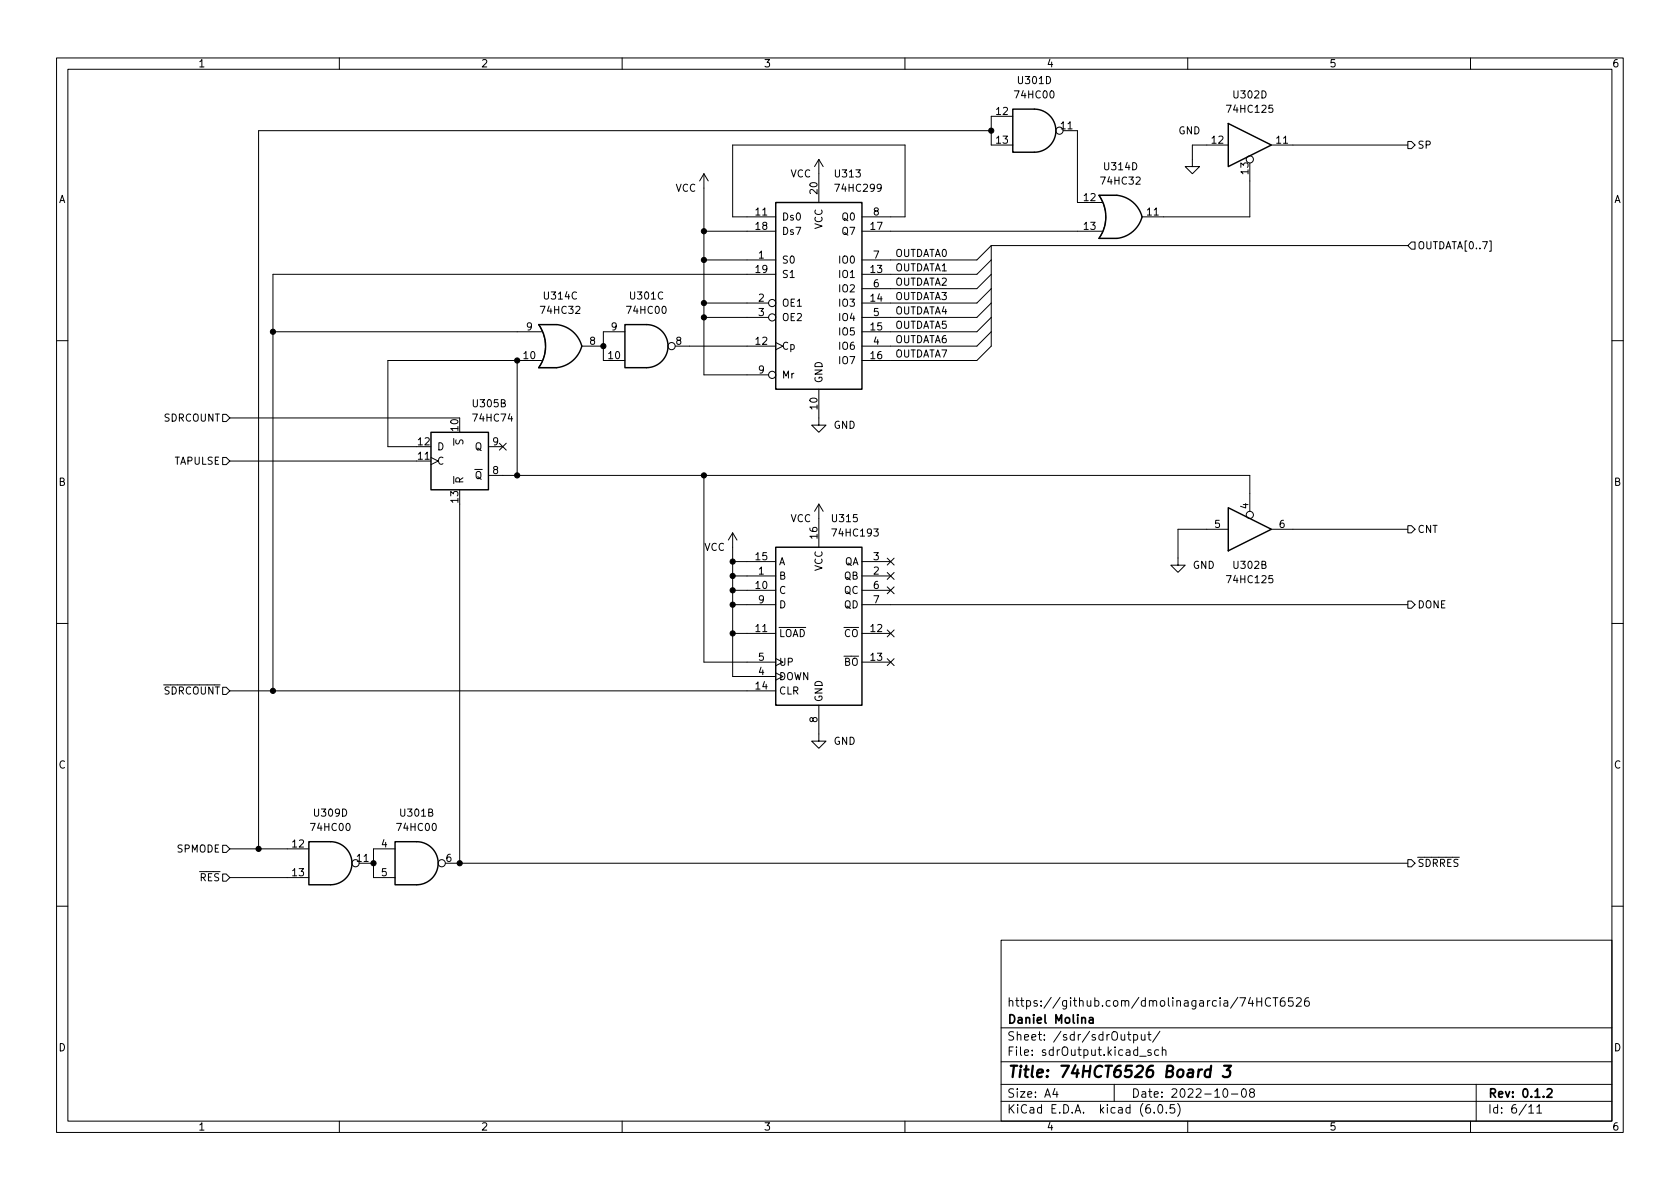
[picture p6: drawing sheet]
<svg xmlns="http://www.w3.org/2000/svg" width="297mm" height="210mm" viewBox="0 0 297 210" stroke-linecap="round" stroke-linejoin="round" font-family="sans-serif">
<g fill="none" stroke="#000" stroke-width=".18">
<path d="M10 10.2h277v190.1h-277zM12 12.2h273v186.1h-273zM60 10.2v2M110 10.2v2M160 10.2v2M210 10.2v2M260 10.2v2M124.5 30.7l-.8 1.3M124.5 30.7v35.6h11.4M124.5 30.7l.7 1.3M137.2 38.3h-7.7v-12.7h30.5v12.7h-7.6M144.8 28.2l-.8 1.3"/>
<path d="M144.8 28.2v7.6M144.8 28.2l.7 1.3M175.3 23.1h-129.6v127M179.1 20.6h-3.8v5h3.8M188 23.1h2.5v12.7h4.3M197.5 34.5h-3.2a6.6 6.6 0 0 1 0 7.7h3.2M217.2 25.6h-6.4v3.9h-1.3l1.3 1.2 1.3-1.2h-1.3M221 28.8v9.5h-19.1M224.8 25.6h24.1M248.9 25h.7l.6 .6-.6 .7h-.7zM48.3 58.7h47.5M98.4 57.4h-3.2a6.6 6.6 0 0 1 0 7.6h3.2"/>
<path d="M110.5 58.7h-3.8v5h3.8M124.5 40.9h12.7M124.5 46h12.7M124.5 53.6h11.4M124.5 56.1h11.4M137.2 48.5h-88.9v73.7M152.4 40.9h42.4M175.3 43.4v17.8l-2.6 2.5h-20.3M175.3 58.7l-2.6 2.5h-20.3M175.3 56.1l-2.6 2.6h-20.3M175.3 43.4l-2.6 2.6h-20.3M175.3 46l-2.6 2.5h-20.3"/>
<path d="M175.3 51l-2.6 2.6h-20.3M175.3 53.6l-2.6 2.5h-20.3M175.3 48.5l-2.6 2.5h-20.3M175.3 43.4h73.6M249.6 42.8h.6v1.3h-.6l-.7-.7zM263.3 42.6h.3v1.8h-.3M10 60.2h2M39.4 73.3h.6l.6 .6-.6 .6h-.6zM40.6 73.9h40.7M80.2 77.5v1.3M80.6 77.8v.5l.1 .1h.4l.2-.5 .3-.1 .3 .2-.1 .5M86.4 79h2.5"/>
<path d="M88.3 78.4l1.2 1.2M89.5 78.4l-1.2 1.2M91.4 63.7v20.4M95.8 63.7h-27.2v15.3h5.1M102.9 61.2h3.8M119.4 61.2h17.8M137.2 60.6l1.2 .6-1.2 .6M144.8 68.8v6.4h1.2l-1.2 1.2-1.3-1.2h1.3M285 60.2h2M39.4 80.9h.6l.6 .6-.6 .7h-.6zM40.6 81.5h35.6M76.2 80.9l1.3 .6-1.3 .7"/>
<path d="M81.3 89.1v63.5M86.4 84.1h134.6v6.3M124.5 84.1v33h12.7M129.5 94.2l-.7 1.3M129.5 94.2v25.4h7.7M129.5 94.2l.8 1.3M129.5 99.3h7.7M144.8 89.1v7.7M144.8 89.1l-.8 1.3M144.8 89.1l.7 1.3M152.4 99.3h5.1M156.9 98.7l1.2 1.2"/>
<path d="M158.1 98.7l-1.2 1.2M217.2 93.6h-8.9v6.3h1.2l-1.2 1.3-1.3-1.3h1.3M224.8 93.6h24.1M248.9 93h.7l.6 .6-.6 .6h-.7zM10 110.2h2M129.5 101.8h7.7M129.5 104.4h7.7M129.5 112h7.7M129.5 106.9h7.7M137.2 119l1.2 .6-1.2 .7M137.2 116.5l1.2 .6-1.2 .6M152.4 101.8h5.1"/>
<path d="M152.4 104.4h5.1M152.4 112h5.1M152.4 117.1h5.1M152.4 106.9h96.5M156.9 116.5l1.2 1.2M156.9 103.8l1.2 1.2M156.9 101.2l1.2 1.3M156.9 111.4l1.2 1.2M158.1 116.5l-1.2 1.2M158.1 103.8l-1.2 1.2M158.1 101.2l-1.2 1.3M158.1 111.4l-1.2 1.2"/>
<path d="M248.9 106.3h.7l.6 .6-.6 .7h-.7zM285 110.2h2M39.4 121.5h.6l.6 .7-.6 .6h-.6zM40.6 122.2h96.6M144.8 124.7v6.4h1.2l-1.2 1.2-1.3-1.2h1.3M39.4 154.6h.6l.6 .6-.6 .6h-.6zM39.4 149.5h.6l.6 .6-.6 .6h-.6zM40.6 150.1h14M40.6 155.2h14M63.5 152.6h2.5M69.8 150.1h-3.8v5.1h3.8M78.7 152.6h170.2"/>
<path d="M248.9 152h.7l.6 .6-.6 .7h-.7zM10 160.2h2M177 166.3h108v32h-108zM221.1 176.4l-.4 1h.9M221.4 176.9v1M222.2 176.4v1.5M222.2 177.1h.9M223.1 176.4v1.5M224.6 176.6a.6 .6 0 0 0-.7 0 .6 .6 0 0 0-.2 .7 .56 .56 0 0 0 .3 .6 .56 .56 0 0 0 .6-.1M225.1 176.4h.8M225.5 176.4v1.5M227.1 176.4a.59 .59 0 0 0-.7 .7v.5l.1 .3h.4l.2-.1 .1-.5-.1-.2-.5-.1-.2 .3"/>
<path d="M228.6 176.4h-.7l-.1 .7 .2-.1 .5 .1 .1 .2v.5l-.2 .1-.6-.1M229.2 176.6l.6-.2 .2 .2 .1 .3-1 1h1M231.4 176.4a.59 .59 0 0 0-.8 .7v.5l.2 .3h.4l.2-.1 .1-.5-.1-.2-.5-.1-.3 .3M285 160.2h2M60 198.3v2M110 198.3v2M160 198.3v2M177 194.8h108M177 191.8h108M177 187.8h108M177 181.8h108M186.5 192.5l-.4 1h1"/>
<path d="M186.9 193v1M197 191.8v3M199.4 182.9h.5M199.6 182.4v1.3l.3 .2M200.4 183l.5-.1 .2 .3v.4l-.1 .3h-.6M200.4 182.9v1.5M201.5 186.8h1.1M201.8 182.9l.1 1h.3l.2-.1M202.4 182.9v1M202.9 182.9h.6M203.1 182.4v1.3l.4 .2M203.5 185.7l-.4-.1-.2 .2 .1 .3 .5 .1v.4h-.6"/>
<path d="M204.1 196.7v.1M204.9 185.7l-.5-.1-.3 .3v.4l.2 .3h.6M204.9 195.4l.2-.1a.81 .81 0 0 1 .6 .7 .81 .81 0 0 1-.3 .8h-.2a.81 .81 0 0 1-.6-.6 .81 .81 0 0 1 .3-.8zM205.1 182.4l-1.3 1.9M205.5 185.8l.2-.2 .4 .1v.9M205.5 185.1v1.5M206.2 196.7v.1M207.6 195.3h-.7v.7l.2-.1 .5 .1 .1 .2-.1 .5-.2 .1-.5-.1M208.2 195.1a1.72 1.72 0 0 1 0 2.3M210 198.3v2M216.4 192.6l.2-.1a.81 .81 0 0 1 .6 .7 .81 .81 0 0 1-.3 .8h-.2a.81 .81 0 0 1-.6-.6 .81 .81 0 0 1 .3-.8zM217.7 193.5h1.2"/>
<path d="M219.7 192.6l.2-.1a.81 .81 0 0 1 .5 .7 .81 .81 0 0 1-.3 .8h-.1a.81 .81 0 0 1-.6-.6 .81 .81 0 0 1 .3-.8zM221.2 193.2l-.3-.3 .1-.2 .2-.2 .4 .1 .2 .2-.1 .2-.6 .2-.2 .3 .1 .4 .2 .1h.4l.2-.3-.1-.4-.2-.1M260 198.3v2M261 191.8v6.5M270.3 195.8l.4-.5v1.5M270.3 196.8h.9M271.7 195.8l.5-.5v1.5M271.7 196.8h.9"/>
<circle cx="187.3" cy="23.1" r=".63"/>
<circle cx="221" cy="28.2" r=".63"/>
<circle cx="136.5" cy="56.1" r=".63"/>
<circle cx="136.5" cy="53.6" r=".63"/>
<circle cx="118.7" cy="61.2" r=".63"/>
<circle cx="136.5" cy="66.3" r=".63"/>
<circle cx="221" cy="91.1" r=".63"/>
<circle cx="62.9" cy="152.6" r=".63"/>
<circle cx="78.1" cy="152.6" r=".63"/>
</g>
<path d="M192.6 180h.6l.1 .9M193.3 180.3l-.5 .1a.29 .29 0 0 0-.3 .2 .29 .29 0 0 0 .3 .3h.5M273.6 192.7l.5-.2 .2 .2 .1 .3-.9 1h.9" fill="none" stroke="#000" stroke-width=".3"/>
<path d="M214 189.2a.66 .66 0 0 0-.9 .3l-.1 .6 .1 .3 .2 .1 .6-.1M214.1 188.5l-.2 2M216.4 188.5h1.3l-.8 .7h.3l.3 .2v.2l-.2 .7-.3 .2h-.5l-.3-.2" fill="none" stroke="#000" stroke-width=".4"/>
<path d="M179.1 19.3h3.8a3.8 3.8 0 0 1 3.8 3.8 3.8 3.8 0 0 1-3.8 3.8h-3.8zM137.2 35.8h15.2v33h-15.2zM194.3 34.5h3.2a5.1 5.1 0 0 1 4.4 3.8 5.2 5.2 0 0 1-4.4 3.9h-3.2a6.6 6.6 0 0 0 0-7.7zM217.2 21.8l7.6 3.8-7.6 3.9zM95.3 57.4h3.1a5.1 5.1 0 0 1 4.5 3.8 5.2 5.2 0 0 1-4.5 3.8h-3.1a6.6 6.6 0 0 0 0-7.6zM110.5 57.4h3.8a3.8 3.8 0 0 1 3.8 3.8 3.8 3.8 0 0 1-3.8 3.8h-3.8zM76.2 76.4h10.2v10.2h-10.2zM137.2 96.8h15.2v27.9h-15.2zM217.2 89.8l7.6 3.8-7.6 3.8zM54.6 148.8h3.8a3.8 3.8 0 0 1 3.8 3.8 3.8 3.8 0 0 1-3.8 3.9h-3.8zM73.7 148.8h-3.9v7.7h3.9M73.7 148.8a3.8 3.8 0 0 1 3.8 3.8 3.8 3.8 0 0 1-3.8 3.9" fill="none" stroke="#000" stroke-width=".25"/>
<g fill="#000" stroke="#000" stroke-width=".18">
<circle cx="175.3" cy="23.1" r=".46"/>
<circle cx="48.3" cy="58.7" r=".46"/>
<circle cx="124.5" cy="40.9" r=".46"/>
<circle cx="124.5" cy="46" r=".46"/>
<circle cx="124.5" cy="56.1" r=".46"/>
<circle cx="124.5" cy="53.6" r=".46"/>
<circle cx="91.4" cy="63.7" r=".46"/>
<circle cx="106.7" cy="61.2" r=".46"/>
<circle cx="91.4" cy="84.1" r=".46"/>
<circle cx="124.5" cy="84.1" r=".46"/>
<circle cx="129.5" cy="99.3" r=".46"/>
<circle cx="129.5" cy="104.4" r=".46"/>
<circle cx="129.5" cy="101.8" r=".46"/>
<circle cx="129.5" cy="112" r=".46"/>
<circle cx="129.5" cy="106.9" r=".46"/>
<circle cx="48.3" cy="122.2" r=".46"/>
<circle cx="45.7" cy="150.1" r=".46"/>
<circle cx="66" cy="152.6" r=".46"/>
<circle cx="81.3" cy="152.6" r=".46"/>
</g>
<text font-size="2.8" x="178" y="190.6">Title: 74HCT6526 Board 3</text>
<g font-size="2.1">
<text x="178" y="178">https://github.com/dmolinagarcia/74HCT6526</text>
<text x="178" y="184">Sheet: /sdr/sdrOutput/</text>
<text x="178" y="181">Daniel Molina</text>
<text x="178" y="186.7">File: sdrOutput.kicad_sch</text>
<text x="178" y="196.9">KiCad E.D.A. kicad (6.0.5)</text>
<text x="178" y="194.1">Size: A4</text>
<text x="200" y="194.1">Date: 2022-10-08</text>
<text x="263" y="194.1">Rev: 0.1.2</text>
<text x="263" y="196.9">Id: 6/11</text>
</g>
<g font-size="1.8">
<text x="35" y="11.9">1</text>
<text x="85" y="11.9">2</text>
<text x="135" y="11.9">3</text>
<text x="185" y="11.9">4</text>
<text x="235" y="11.9">5</text>
<text x="285" y="11.9">6</text>
<text x="179.6" y="17.4">74HC00</text>
<text x="180.1" y="14.9">U301D</text>
<text x="218.2" y="17.4">U302D</text>
<text x="176.2" y="20.3">12</text>
<text x="187.6" y="22.9">11</text>
<text x="208.3" y="23.7">GND</text>
<text x="217.2" y="19.9">74HC125</text>
<text x="176.2" y="25.4">13</text>
<text x="214.3" y="25.4">12</text>
<text x="225.7" y="25.4">11</text>
<text x="250.6" y="26.3">SP</text>
<text x="10.3" y="35.9">A</text>
<text x="119.4" y="33.9">VCC</text>
<text x="139.7" y="31.4">VCC</text>
<text x="144.5" y="34.3" transform="rotate(-90 144.5 34.3)">20</text>
<text x="147.8" y="31.4">U313</text>
<text x="148" y="33.9">74HC299</text>
<text x="191.7" y="35.6">12</text>
<text x="194.9" y="32.6">74HC32</text>
<text x="195.4" y="30.1">U314D</text>
<text x="220.7" y="30.8" transform="rotate(-90 220.7 30.8)">13</text>
<text x="285.3" y="35.9">A</text>
<text x="133.6" y="38.1">11</text>
<text x="133.6" y="40.6">18</text>
<text x="138.2" y="39">Ds0</text>
<text x="138.2" y="41.5">Ds7</text>
<text x="145.4" y="40.6" transform="rotate(-90 145.4 40.6)">VCC</text>
<text x="149" y="41.5">Q7</text>
<text x="149" y="39">Q0</text>
<text x="154" y="40.6">17</text>
<text x="154.4" y="38.1">8</text>
<text x="191.7" y="40.6">13</text>
<text x="202.9" y="38.1">11</text>
<text x="134.1" y="45.7">1</text>
<text x="138.2" y="46.6">S0</text>
<text x="148.5" y="46.6">IO0</text>
<text x="154.4" y="45.7">7</text>
<text x="158" y="48">OUTDATA1</text>
<text x="158" y="45.4">OUTDATA0</text>
<text x="250.6" y="44.1">OUTDATA[0..7]</text>
<text x="96.3" y="53">U314C</text>
<text x="111.5" y="53">U301C</text>
<text x="133.6" y="48.3">19</text>
<text x="134.1" y="53.3">2</text>
<text x="138.2" y="49.1">S1</text>
<text x="148.5" y="49.1">IO1</text>
<text x="148.5" y="51.7">IO2</text>
<text x="154" y="48.3">13</text>
<text x="154" y="53.3">14</text>
<text x="154.4" y="50.8">6</text>
<text x="158" y="53">OUTDATA3</text>
<text x="158" y="50.5">OUTDATA2</text>
<text x="93.1" y="58.4">9</text>
<text x="95.8" y="55.5">74HC32</text>
<text x="108.1" y="58.4">9</text>
<text x="111.1" y="55.5">74HC00</text>
<text x="134.1" y="55.9">3</text>
<text x="138.2" y="54.2">OE1</text>
<text x="138.2" y="56.8">OE2</text>
<text x="148.5" y="54.2">IO3</text>
<text x="148.5" y="59.3">IO5</text>
<text x="148.5" y="56.8">IO4</text>
<text x="154" y="58.4">15</text>
<text x="154.4" y="55.9">5</text>
<text x="158" y="55.6">OUTDATA4</text>
<text x="158" y="58.1">OUTDATA5</text>
<text x="92.6" y="63.5">10</text>
<text x="104.3" y="61">8</text>
<text x="107.6" y="63.5">10</text>
<text x="119.5" y="61">8</text>
<text x="133.6" y="61">12</text>
<text x="138.2" y="61.8">Cp</text>
<text x="148.5" y="64.4">IO7</text>
<text x="148.5" y="61.8">IO6</text>
<text x="154" y="63.5">16</text>
<text x="154.4" y="61">4</text>
<text x="158" y="63.2">OUTDATA7</text>
<text x="158" y="60.7">OUTDATA6</text>
<text x="134.1" y="66">9</text>
<text x="138.2" y="66.9">Mr</text>
<text x="145.4" y="67.8" transform="rotate(-90 145.4 67.8)">GND</text>
<text x="29" y="74.5">SDRCOUNT</text>
<text x="81" y="76.2" transform="rotate(-90 81 76.2)">10</text>
<text x="83.7" y="72">U305B</text>
<text x="83.9" y="74.5">74HC74</text>
<text x="144.5" y="72.4" transform="rotate(-90 144.5 72.4)">10</text>
<text x="147.4" y="75.8">GND</text>
<text x="30.7" y="82.2">TAPULSE</text>
<text x="73.9" y="81.3">11</text>
<text x="73.9" y="78.7">12</text>
<text x="77.2" y="82.2">C</text>
<text x="77.2" y="79.6">D</text>
<text x="84" y="79.6">Q</text>
<text x="87.1" y="83.8">8</text>
<text x="87.1" y="78.7">9</text>
<text x="10.3" y="85.9">B</text>
<text x="81" y="88.9" transform="rotate(-90 81 88.9)">13</text>
<text x="81.9" y="85.6" transform="rotate(-90 81.9 85.6)">~{R}</text>
<text x="82.6" y="84.7">~{Q}</text>
<text x="220.7" y="90" transform="rotate(-90 220.7 90)">4</text>
<text x="285.3" y="85.9">B</text>
<text x="139.7" y="92.3">VCC</text>
<text x="144.5" y="95.2" transform="rotate(-90 144.5 95.2)">16</text>
<text x="147.2" y="92.3">U315</text>
<text x="147.5" y="94.9">74HC193</text>
<text x="214.8" y="93.3">5</text>
<text x="226.2" y="93.3">6</text>
<text x="250.6" y="94.2">CNT</text>
<text x="124.5" y="97.4">VCC</text>
<text x="133.6" y="99.1">15</text>
<text x="134.1" y="101.6">1</text>
<text x="137.7" y="99.9">A</text>
<text x="145.4" y="101" transform="rotate(-90 145.4 101)">VCC</text>
<text x="149.2" y="99.9">QA</text>
<text x="154.4" y="101.6">2</text>
<text x="154.4" y="99.1">3</text>
<text x="210.9" y="100.6">GND</text>
<text x="218.2" y="100.6">U302B</text>
<text x="133.6" y="104.1">10</text>
<text x="134.1" y="106.7">9</text>
<text x="137.7" y="102.5">B</text>
<text x="137.7" y="105">C</text>
<text x="137.7" y="107.6">D</text>
<text x="149.2" y="102.5">QB</text>
<text x="149.2" y="105">QC</text>
<text x="149.2" y="107.6">QD</text>
<text x="154.4" y="104.1">6</text>
<text x="154.4" y="106.7">7</text>
<text x="217.2" y="103.1">74HC125</text>
<text x="250.6" y="107.6">DONE</text>
<text x="133.6" y="111.8">11</text>
<text x="137.7" y="112.6">~{LOAD}</text>
<text x="147.9" y="112.6">~{CO}</text>
<text x="154" y="111.8">12</text>
<text x="134.1" y="119.4">4</text>
<text x="134.1" y="116.8">5</text>
<text x="137.7" y="117.7">UP</text>
<text x="147.9" y="117.7">~{BO}</text>
<text x="154" y="116.8">13</text>
<text x="27.6" y="122.8">~{SDRCOUNT}</text>
<text x="133.6" y="121.9">14</text>
<text x="137.7" y="122.8">CLR</text>
<text x="137.7" y="120.3">DOWN</text>
<text x="145.4" y="124.2" transform="rotate(-90 145.4 124.2)">GND</text>
<text x="144.5" y="127.7" transform="rotate(-90 144.5 127.7)">8</text>
<text x="147.4" y="131.7">GND</text>
<text x="10.3" y="135.9">C</text>
<text x="285.3" y="135.9">C</text>
<text x="51.7" y="149.9">12</text>
<text x="55.2" y="146.9">74HC00</text>
<text x="55.7" y="144.4">U309D</text>
<text x="67.5" y="149.9">4</text>
<text x="70.4" y="146.9">74HC00</text>
<text x="70.9" y="144.4">U301B</text>
<text x="31.3" y="150.7">SPMODE</text>
<text x="34" y="155.8">~{RES}</text>
<text x="51.7" y="154.9">13</text>
<text x="63.2" y="152.4">11</text>
<text x="67.5" y="154.9">5</text>
<text x="78.9" y="152.4">6</text>
<text x="250.6" y="153.3">~{SDRRES}</text>
<text x="10.3" y="185.9">D</text>
<text x="285.3" y="185.9">D</text>
<text x="35" y="199.9">1</text>
<text x="85" y="199.9">2</text>
<text x="135" y="199.9">3</text>
<text x="185" y="199.9">4</text>
<text x="235" y="199.9">5</text>
<text x="285" y="199.9">6</text>
</g>
</svg>
